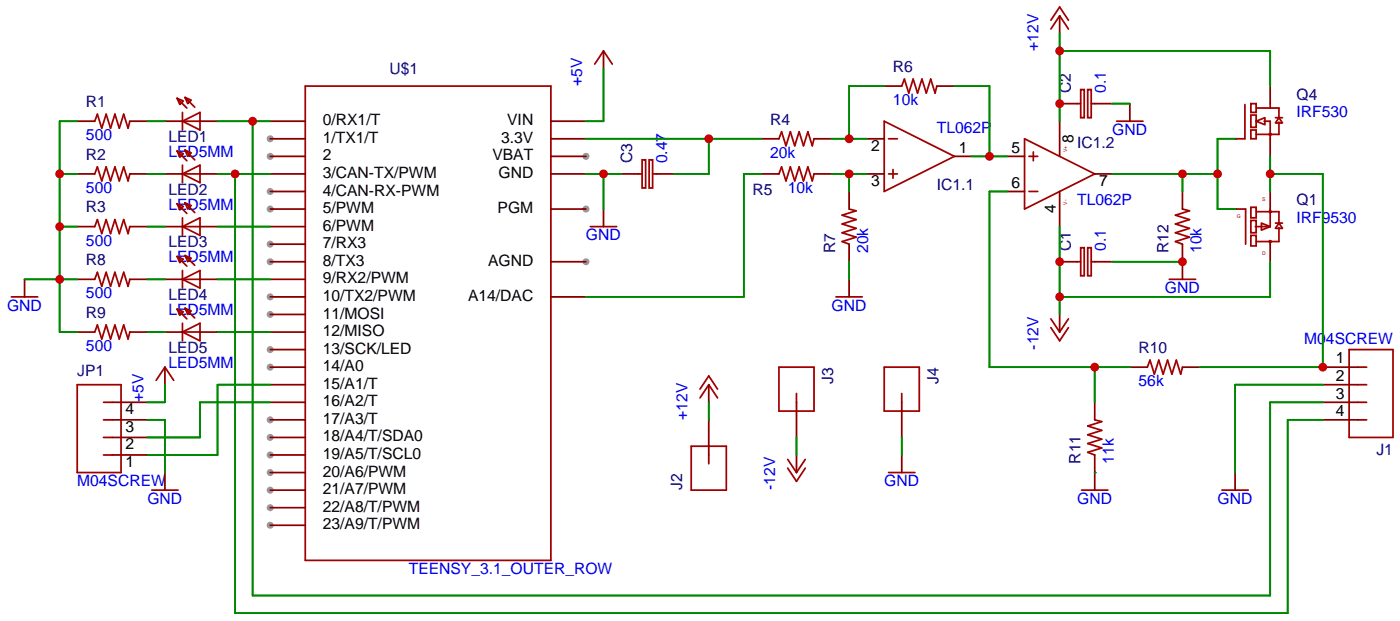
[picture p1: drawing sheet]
<svg xmlns="http://www.w3.org/2000/svg" width="203mm" height="90mm" viewBox="0 0 203 90" stroke-linecap="round" stroke-linejoin="round" font-family="sans-serif">
<g fill="#999">
<circle cx="39.1" cy="45.5" r=".51"/>
<circle cx="39.1" cy="42.9" r=".51"/>
<circle cx="39.1" cy="37.8" r=".51"/>
<circle cx="39.1" cy="35.3" r=".51"/>
<circle cx="39.1" cy="30.2" r=".51"/>
<circle cx="39.1" cy="27.7" r=".51"/>
<circle cx="39.1" cy="22.6" r=".51"/>
<circle cx="39.1" cy="20.1" r=".51"/>
<circle cx="84.8" cy="37.8" r=".51"/>
<circle cx="39.1" cy="75.9" r=".51"/>
<circle cx="39.1" cy="73.4" r=".51"/>
<circle cx="39.1" cy="70.9" r=".51"/>
<circle cx="39.1" cy="68.3" r=".51"/>
<circle cx="39.1" cy="65.8" r=".51"/>
<circle cx="39.1" cy="63.2" r=".51"/>
<circle cx="39.1" cy="60.7" r=".51"/>
<circle cx="39.1" cy="53.1" r=".51"/>
<circle cx="39.1" cy="50.5" r=".51"/>
<circle cx="84.8" cy="30.2" r=".51"/>
<circle cx="84.8" cy="22.6" r=".51"/>
</g>
<g fill="none" stroke="#a10000" stroke-width=".25">
<path d="M13.7 17.5l.4-1 .6 2 .7-2 .6 2 .6-2 .7 2 .6-2 .6 2 .3-1M25.7 14.2l.8 .4-.5 .5zM25.7 14.2l1.4 1.4M26.4 17.5l2.6-1.2v2.5zM26.4 16.3v2.5M26.4 17.5h2.6M26.8 14.1l.9 .4-.5 .5zM26.8 14.1l1.4 1.4M44.2 12.4h35.6v68.6h-35.6zM86.1 9.3l1.3-1.9 1.2 1.9M128 17.5l10.2 5.1-10.2 5.1zM130.6 12.4l.3-1 .7 2.1 .6-2.1 .6 2.1 .7-2.1 .6 2.1 .6-2.1 .7 2.1 .2-1.1"/>
<path d="M152.1 4.2l1.3-1.9 1.3 1.9M152.1 2.9l1.3-1.9 1.3 1.9M156 15h.5M156.5 13h.5v4h-.5zM157.5 13h.5v4h-.5zM158 15h.5M161.7 17.5h3.8M180.2 15.1v5h-1.4M181.1 18.8h.8v1.3h-.8zM181.1 15h.8v1.3h-.8zM181.1 16.6h.8v1.8h-.8zM181.9 17.5l1.2-.5v1z"/>
<path d="M181.9 15.6h3.3v1.4M183 17.5h.9v2.6M183.9 15v.6M184.7 17h1M185.2 17l.5 .8h-1zM185.2 17.7v1.7h-3.3M13.7 25.1l.4-1 .6 2.1 .7-2.1 .6 2.1 .6-2.1 .7 2.1 .6-2.1 .6 2.1 .3-1.1M13.7 32.8l.4-1 .6 2 .7-2 .6 2 .6-2 .7 2 .6-2 .6 2 .3-1M25.7 21.8l.8 .4-.5 .5zM25.7 29.5l.8 .3-.5 .6zM25.7 37.1l.8 .4-.5 .5zM25.7 21.8l1.4 1.4"/>
<path d="M25.7 29.5l1.4 1.4M25.7 37.1l1.4 1.4M26.4 25.1h2.6M26.4 23.9v2.5M26.4 31.5v2.5M26.4 39.1v2.6M26.4 25.1l2.6-1.2v2.5zM26.4 32.8l2.6-1.3v2.5zM26.4 32.8h2.6M26.8 21.7l.9 .4-.5 .5zM26.8 29.3l.9 .4-.5 .5zM26.8 37l.9 .3-.5 .5z"/>
<path d="M26.8 21.7l1.4 1.4M26.8 29.3l1.4 1.4M26.8 37l1.4 1.4M85.5 32.8h3.8M92.5 25.1h.5M93 23.1h.5v4.1h-.5zM94 23.1h.5v4.1h-.5zM94.5 25.1h.5M112.8 20.1l.4-1.1 .6 2.1 .6-2.1 .7 2.1 .6-2.1 .6 2.1 .7-2.1 .6 2.1 .3-1M112.8 25.1l.4-1 .6 2.1 .6-2.1 .7 2.1 .6-2.1 .6 2.1 .7-2.1 .6 2.1 .3-1.1M122.9 30.2l1.1 .3-2.1 .6 2.1 .7-2.1 .6 2.1 .6-2.1 .7 2.1 .6-2.1 .6 1 .4M128.7 25.1h1.2"/>
<path d="M128.7 20.1h1.2M129.3 24.5v1.3M148.3 20.1l10.2 5-10.2 5.1zM149 22.6h1.2M149 27.7h1.2M149.6 22v1.2M156 37.8h.5M156.5 35.8h.5v4.1h-.5zM157.5 35.8h.5v4.1h-.5zM158 37.8h.5M171.2 30.2l1 .3-2 .6 2 .7-2 .6 2 .6-2 .7 2 .6-2 .6 1 .4M178.8 30.2h1.5v5.1"/>
<path d="M181.1 34h.8v1.6h-.8zM181.1 30h.8v1.5h-.8zM181.1 31.9h.8v1.8h-.8zM181.7 32.8h2.2M181.9 30.6h3.3v1.7M182.6 32.3l1.3 .5-1.3 .5zM183.9 30.2v2.6M183.9 34.9v.4M184.7 32.3h1M185.2 32.3l.5 .7h-1zM185.2 32.9v2h-3.3M1.7 42.9h3.8"/>
<path d="M11.2 55.6h6.3v12.7h-6.3zM13.7 40.4l.4-1 .6 2 .7-2 .6 2 .6-2 .7 2 .6-2 .6 2 .3-1M13.7 48l.4-1 .6 2 .7-2 .6 2 .6-2 .7 2 .6-2 .6 2 .3-1M15 58.2h1.3M22.6 55l1.3-1.9 1.2 1.9M25.7 44.7l.8 .4-.5 .5zM25.7 44.7l1.4 1.4M26.4 46.7v2.6M26.4 40.4l2.6-1.3v2.6zM26.4 48l2.6-1.3v2.6zM26.4 40.4h2.6M26.4 48h2.6"/>
<path d="M26.8 44.6l.9 .4-.5 .5zM26.8 44.6l1.4 1.4M101.3 57.5l1.3-1.9 1.3 1.9M101.3 56.3l1.3-1.9 1.3 1.9M112.8 53.1h5.1v6.3h-5.1zM115.3 56.9v1.3M121 42.9h3.8M128 53.1h5.1v6.3h-5.1zM130.6 56.9v1.3M152.1 46.1l1.3 1.9 1.3-1.9M152.1 47.4l1.3 1.9 1.3-1.9M166.1 53.1l.4-1 .6 2 .7-2 .6 2 .6-2 .7 2 .6-2 .6 2 .3-1"/>
<path d="M169.3 40.4h3.8M195.3 50.5h6.4v12.7h-6.4zM196.6 58.2h1.3M196.6 55.6h1.3M196.6 53.1h1.3M15 63.2h1.3M15 60.7h1.3M15 65.8h1.3M22 70.9h3.8M100.1 64.5h5.1v6.4h-5.1zM102.6 65.8v1.3M114 66.4l1.3 1.9 1.3-1.9"/>
<path d="M114 67.7l1.3 1.9 1.3-1.9M128.7 68.3h3.8M156.6 70.9h3.8M158.5 60.7l1 .3-2 .6 2 .6-2 .7 2 .6-2 .6 2 .7-2 .6 1 .4M176.9 70.9h3.8M196.6 60.7h1.3"/>
<circle cx="183.9" cy="19.4" r=".13"/>
<circle cx="183.9" cy="34.9" r=".13"/>
<circle cx="183.9" cy="30.6" r=".13"/>
</g>
<g fill="none" stroke="#870000" stroke-width=".25">
<path d="M11.2 17.5h2.5M18.8 17.5h2.5M23.9 17.5h2.5M29 17.5h2.5M39.1 17.5h5.1M79.8 17.5h5M87.4 7.4v2.5M128 12.4h2.6M135.6 12.4h2.6M153.4 2.3v2.5M153.4 17.5v5.1M153.4 15h2.6"/>
<path d="M158.5 15h2.5M163.6 15v2.5M183.9 12.4v2.6M11.2 32.8h2.5M11.2 25.1h2.5M18.8 32.8h2.5M18.8 25.1h2.5M23.9 32.8h2.5M23.9 25.1h2.5M29 32.8h2.5M29 25.1h2.5M39.1 37.8h5.1"/>
<path d="M39.1 35.3h5.1M39.1 32.8h5.1M39.1 30.2h5.1M39.1 27.7h5.1M39.1 25.1h5.1M39.1 22.6h5.1M39.1 20.1h5.1M79.8 37.8h5M79.8 30.2h5M79.8 25.1h5M79.8 22.6h5M79.8 20.1h5"/>
<path d="M87.4 30.2v2.6M89.9 25.1h2.6M95 25.1h2.5M110.2 25.1h2.6M110.2 20.1h2.6M117.9 25.1h2.5M117.9 20.1h2.5M122.9 27.7v2.5M122.9 35.3v2.5M125.5 25.1h2.5M125.5 20.1h2.5M138.2 22.6h2.5"/>
<path d="M145.8 27.7h2.5M145.8 22.6h2.5M153.4 37.8h2.6M153.4 27.7v5.1M158.5 37.8h2.5M158.5 25.1h2.5M171.2 27.7v2.5M171.2 35.3v5.1M178.8 20.1h.1M178.8 30.2h.1M183.9 20.1v2.5M183.9 27.7v2.5"/>
<path d="M183.9 35.3v2.5M3.6 40.4v2.5M11.2 48h2.5M11.2 40.4h2.5M16.3 58.2h5M18.8 48h2.5M18.8 40.4h2.5M23.9 48h2.5M23.9 40.4h2.5M23.9 53.1v2.5M29 48h2.5M29 40.4h2.5"/>
<path d="M39.1 48h5.1M39.1 45.5h5.1M39.1 42.9h5.1M39.1 40.4h5.1M39.1 58.2h5.1M39.1 55.6h5.1M39.1 53.1h5.1M39.1 50.5h5.1M79.8 42.9h5M102.6 55.6v2.6M115.3 58.2v5M122.9 40.4v2.5"/>
<path d="M130.6 58.2v5M153.4 45.5v2.5M158.5 58.2v2.5M163.6 53.1h2.5M171.2 53.1h2.5M191.5 58.2h5.1M191.5 55.6h5.1M191.5 53.1h5.1M16.3 65.8h5M16.3 63.2h5M16.3 60.7h5M23.9 68.3v2.6"/>
<path d="M39.1 75.9h5.1M39.1 73.4h5.1M39.1 70.9h5.1M39.1 68.3h5.1M39.1 65.8h5.1M39.1 63.2h5.1M39.1 60.7h5.1M102.6 60.7v5.1M115.3 65.8v2.5M130.6 65.8v2.5M158.5 65.8v5.1M178.8 68.3v2.6"/>
<path d="M191.5 60.7h5.1"/>
</g>
<g fill="none" stroke="#008700" stroke-width=".25">
<path d="M11.2 17.5h-2.6v30.5h2.6M21.3 17.5h2.6M31.5 17.5h7.6M36.6 17.5v68.6h147.3v-27.9h7.6M87.4 9.9v7.6h-2.6M128 12.4h-5.1v7.7M138.2 12.4h5.1v10.2M153.4 4.8v12.7M153.4 7.4h30.5v5M161 15h2.6M8.6 25.1h2.6M8.6 32.8h2.6"/>
<path d="M21.3 25.1h2.6M21.3 32.8h2.6M31.5 25.1h7.6M31.5 32.8h7.6M34 25.1v63.5h152.4v-27.9h5.1M84.8 20.1h25.4M84.8 25.1h5.1M87.4 25.1v5.1M102.6 20.1v5h-5.1M110.2 25.1h-2.5v17.8h-22.9M120.4 20.1h5.1M120.4 25.1h5.1"/>
<path d="M122.9 25.1v2.6M122.9 37.8v2.6M140.7 22.6h5.1M145.8 27.7h-2.5v25.4h20.3M153.4 32.8v12.7M161 25.1h15.3M161 37.8h10.2M171.2 25.1v2.6M178.8 20.1h-2.5v10.1h2.5M183.9 25.1h7.6v28h-17.8M183.9 22.6v5.1M183.9 37.8v5.1h-30.5"/>
<path d="M3.6 40.4h7.6M21.3 48h2.6M21.3 40.4h2.6M23.9 55.6v2.6h-2.6M31.5 48h7.6M31.5 40.4h7.6M39.1 55.6h-7.6v10.2h-10.2M39.1 58.2h-10.1v5h-7.7M102.6 58.2v2.5M158.5 53.1v5.1M191.5 55.6h-12.7v12.7M21.3 60.7h2.6v7.6"/>
<path d="M115.3 63.2v2.6M130.6 63.2v2.6M158.5 68.3h.1"/>
</g>
<g fill="#c00">
<circle cx="143.3" cy="22.6" r=".63"/>
<circle cx="122.9" cy="20.1" r=".63"/>
<circle cx="122.9" cy="25.1" r=".63"/>
<circle cx="171.2" cy="37.8" r=".64"/>
<circle cx="8.6" cy="32.8" r=".63"/>
<circle cx="8.6" cy="25.1" r=".63"/>
<circle cx="8.6" cy="40.4" r=".63"/>
<circle cx="87.4" cy="25.1" r=".63"/>
<circle cx="102.6" cy="20.1" r=".63"/>
<circle cx="153.4" cy="7.4" r=".63"/>
<circle cx="153.4" cy="15" r=".63"/>
<circle cx="153.4" cy="42.9" r=".63"/>
<circle cx="153.4" cy="37.8" r=".63"/>
<circle cx="34" cy="25.1" r=".63"/>
<circle cx="36.6" cy="17.5" r=".63"/>
<circle cx="183.9" cy="25.1" r=".64"/>
<circle cx="191.5" cy="53.1" r=".64"/>
<circle cx="158.5" cy="53.1" r=".64"/>
<circle cx="176.3" cy="25.1" r=".64"/>
<circle cx="171.2" cy="25.1" r=".64"/>
</g>
<g font-size="2.3" fill="#000080">
<text x="56.4" y="10.6">U$1</text>
<text x="129.3" y="10.4">R6</text>
<text x="12.4" y="15.5">R1</text>
<text x="155" y="13.5" transform="rotate(-90 155 13.5)">C2</text>
<text x="187.7" y="14.4">Q4</text>
<text x="12.4" y="23.1">R2</text>
<text x="24.4" y="20.5">LED1</text>
<text x="91.5" y="23.6" transform="rotate(-90 91.5 23.6)">C3</text>
<text x="111.5" y="18">R4</text>
<text x="156" y="21.4">IC1.2</text>
<text x="24.4" y="28.2">LED2</text>
<text x="109" y="28.2">R5</text>
<text x="135.6" y="27.5">IC1.1</text>
<text x="187.7" y="29.7">Q1</text>
<text x="12.4" y="30.7">R3</text>
<text x="24.4" y="35.8">LED3</text>
<text x="12.4" y="38.3">R8</text>
<text x="120.9" y="36.6" transform="rotate(-90 120.9 36.6)">R7</text>
<text x="155" y="36.3" transform="rotate(-90 155 36.3)">C1</text>
<text x="169.2" y="36.6" transform="rotate(-90 169.2 36.6)">R12</text>
<text x="12.4" y="46">R9</text>
<text x="24.4" y="43.4">LED4</text>
<text x="24.4" y="51">LED5</text>
<text x="164.8" y="51">R10</text>
<text x="11.2" y="54.3">JP1</text>
<text x="120.6" y="55.5" transform="rotate(-90 120.6 55.5)">J3</text>
<text x="135.9" y="55.5" transform="rotate(-90 135.9 55.5)">J4</text>
<text x="199.3" y="65.7">J1</text>
<text x="98.8" y="70.9" transform="rotate(-90 98.8 70.9)">J2</text>
<text x="156.5" y="67.1" transform="rotate(-90 156.5 67.1)">R11</text>
</g>
<g font-size="2.3" fill="#00f">
<text x="150.3" y="7.4" transform="rotate(-90 150.3 7.4)">+12V</text>
<text x="84.3" y="12.4" transform="rotate(-90 84.3 12.4)">+5V</text>
<text x="129.3" y="15.2">10k</text>
<text x="160.1" y="13.5" transform="rotate(-90 160.1 13.5)">0.1</text>
<text x="187.7" y="17">IRF530</text>
<text x="12.4" y="20.3">500</text>
<text x="24.4" y="22.7">LED5MM</text>
<text x="96.6" y="23.6" transform="rotate(-90 96.6 23.6)">0.47</text>
<text x="111.5" y="22.8">20k</text>
<text x="135.6" y="19.3">TL062P</text>
<text x="161" y="19.5">GND</text>
<text x="12.4" y="27.9">500</text>
<text x="114" y="27.9">10k</text>
<text x="156" y="29.7">TL062P</text>
<text x="12.4" y="35.5">500</text>
<text x="24.4" y="30.3">LED5MM</text>
<text x="84.8" y="34.8">GND</text>
<text x="187.7" y="32.2">IRF9530</text>
<text x="24.4" y="37.9">LED5MM</text>
<text x="125.7" y="36.6" transform="rotate(-90 125.7 36.6)">20k</text>
<text x="160.1" y="36.3" transform="rotate(-90 160.1 36.3)">0.1</text>
<text x="174" y="36.6" transform="rotate(-90 174 36.6)">10k</text>
<text x="1" y="44.9">GND</text>
<text x="12.4" y="43.1">500</text>
<text x="24.4" y="45.6">LED5MM</text>
<text x="120.4" y="44.9">GND</text>
<text x="168.7" y="42.4">GND</text>
<text x="12.4" y="50.8">500</text>
<text x="24.4" y="53.2">LED5MM</text>
<text x="150.3" y="50.5" transform="rotate(-90 150.3 50.5)">-12V</text>
<text x="188.8" y="49.7">M04SCREW</text>
<text x="20.8" y="58.2" transform="rotate(-90 20.8 58.2)">+5V</text>
<text x="164.8" y="55.8">56k</text>
<text x="99.5" y="60.7" transform="rotate(-90 99.5 60.7)">+12V</text>
<text x="11.2" y="70.3">M04SCREW</text>
<text x="112.2" y="70.9" transform="rotate(-90 112.2 70.9)">-12V</text>
<text x="128" y="70.3">GND</text>
<text x="161.3" y="67.1" transform="rotate(-90 161.3 67.1)">11k</text>
<text x="21.3" y="72.9">GND</text>
<text x="156" y="72.9">GND</text>
<text x="176.3" y="72.9">GND</text>
<text x="59.2" y="83">TEENSY_3.1_OUTER_ROW</text>
</g>
<g font-size="2.3">
<text x="46.7" y="23.2">2</text>
<text x="46.7" y="20.7">1/TX1/T</text>
<text x="46.7" y="18.1">0/RX1/T</text>
<text x="71.3" y="23.2">VBAT</text>
<text x="72.6" y="20.7">3.3V</text>
<text x="73.4" y="18.1">VIN</text>
<text x="126.1" y="21.8">2</text>
<text x="138.8" y="22.1">1</text>
<text x="146.4" y="22.1">5</text>
<text x="155.4" y="20.7" transform="rotate(-90 155.4 20.7)">8</text>
<text x="46.7" y="28.3">4/CAN-RX-PWM</text>
<text x="46.7" y="25.7">3/CAN-TX/PWM</text>
<text x="72.2" y="25.7">GND</text>
<text x="126.1" y="26.9">3</text>
<text x="146.4" y="27.1">6</text>
<text x="159.1" y="26.9">7</text>
<text x="46.7" y="35.9">7/RX3</text>
<text x="46.7" y="33.4">6/PWM</text>
<text x="46.7" y="30.8">5/PWM</text>
<text x="72.1" y="30.8">PGM</text>
<text x="152.9" y="30.9" transform="rotate(-90 152.9 30.9)">4</text>
<text x="46.7" y="41">9/RX2/PWM</text>
<text x="46.7" y="38.4">8/TX3</text>
<text x="70.7" y="38.4">AGND</text>
<text x="46.7" y="46.1">11/MOSI</text>
<text x="46.7" y="43.5">10/TX2/PWM</text>
<text x="67.8" y="43.5">A14/DAC</text>
<text x="46.7" y="48.6">12/MISO</text>
<text x="46.7" y="53.7">14/A0</text>
<text x="46.7" y="51.1">13/SCK/LED</text>
<text x="193.4" y="52.5">1</text>
<text x="18.2" y="59.9">4</text>
<text x="46.7" y="58.8">16/A2/T</text>
<text x="46.7" y="56.2">15/A1/T</text>
<text x="193.4" y="55.1">2</text>
<text x="193.4" y="57.6">3</text>
<text x="18.2" y="65">2</text>
<text x="18.2" y="62.4">3</text>
<text x="46.7" y="63.8">18/A4/T/SDA0</text>
<text x="46.7" y="61.3">17/A3/T</text>
<text x="193.4" y="60.2">4</text>
<text x="18.2" y="67.5">1</text>
<text x="46.7" y="71.5">21/A7/PWM</text>
<text x="46.7" y="68.9">20/A6/PWM</text>
<text x="46.7" y="66.4">19/A5/T/SCL0</text>
<text x="46.7" y="76.5">23/A9/T/PWM</text>
<text x="46.7" y="74">22/A8/T/PWM</text>
</g>
<g font-size=".7" fill="#a00000">
<text x="154.5" y="22" transform="rotate(-90 154.5 22)">V+</text>
<text x="154.5" y="29.6" transform="rotate(-90 154.5 29.6)">V-</text>
<text x="182.8" y="29">S</text>
<text x="179.1" y="31.5">G</text>
<text x="182.8" y="36.9">D</text>
</g>
</svg>
